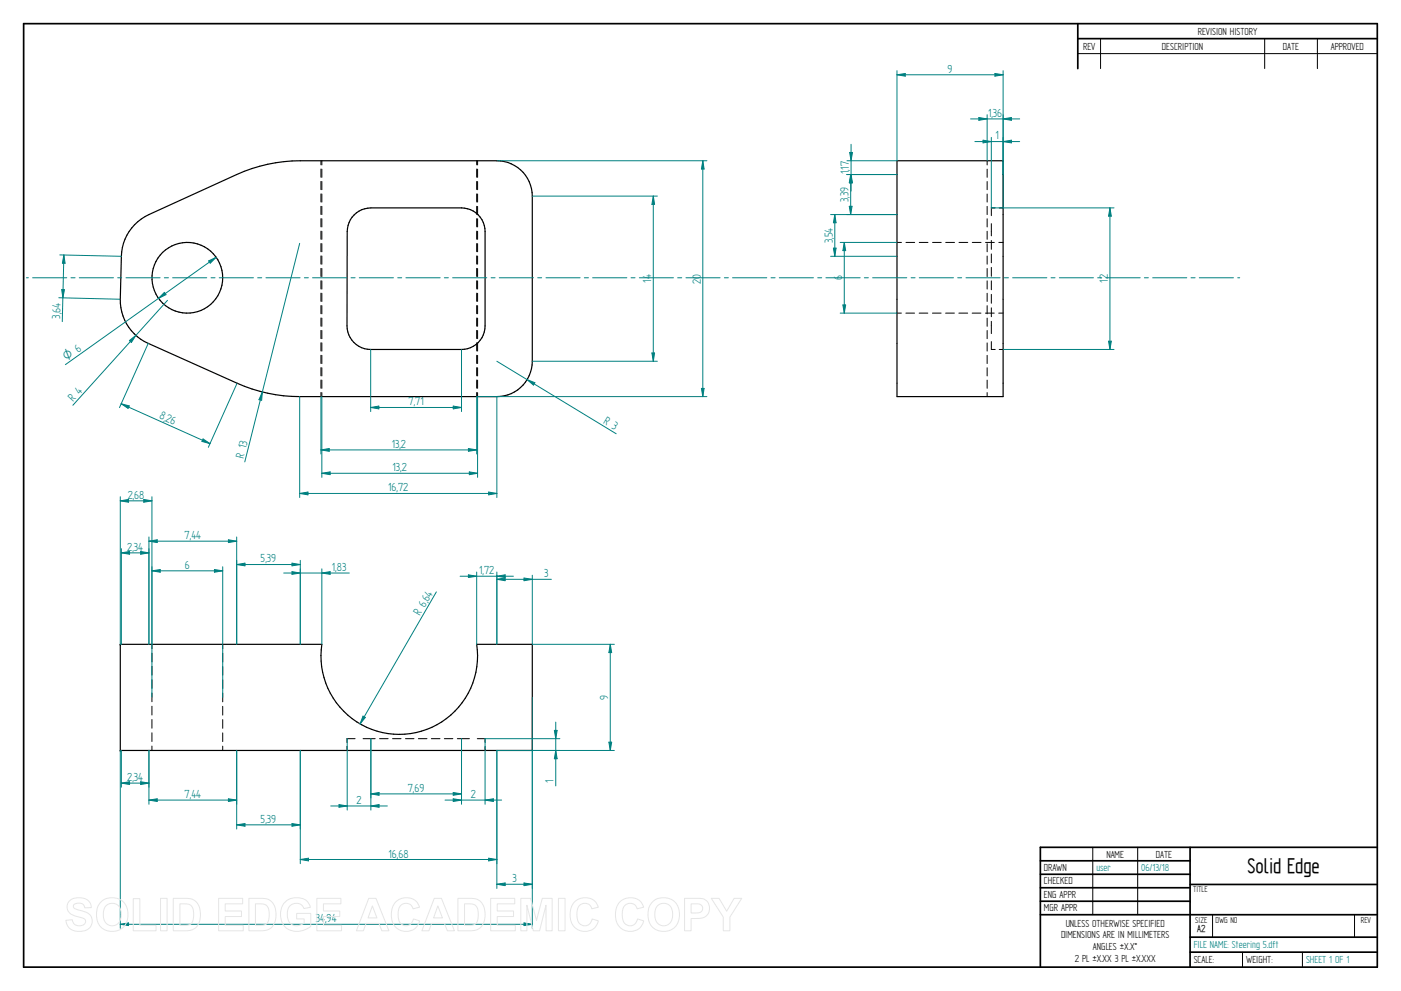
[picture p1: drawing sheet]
<svg xmlns="http://www.w3.org/2000/svg" width="594mm" height="420mm" viewBox="0 0 594 420" stroke-linecap="round" stroke-linejoin="round" font-family="sans-serif">
<g fill="none" stroke="#000" stroke-width=".72">
<path d="M10 10h574v400h-574zM457 10v19.1M457 16.4h127M504.6 359.2v50.8M584 359.2h-142.9v50.8M441.1 365h63.5M441.1 370.7h63.5M441.1 376.4h63.5M504.6 375h79.4M441.1 382.1h63.5M441.1 387.8h142.9M504.6 397.3h79.4"/>
<path d="M504.6 403.7h79.4"/>
</g>
<g fill="none" stroke="#000" stroke-width=".42">
<path d="M466.7 16.4v12.7M536.3 16.4v12.7M558.6 16.4v12.7M457 22.7h127M136.1 68.2v1.7M136.1 71.7v3.4M136.1 76.9v3.5M136.5 68.2v1.7M136.5 71.7v3.5M136.5 77v3.4M202.1 68.2v1.7M202.1 71.7v3.4"/>
<path d="M202.1 76.9v3.5M202.5 68.2v1.7M202.5 71.7v3.5M202.5 77v3.4M418.6 68.2v1.7M418.6 71.7v3.5M418.6 77v3.4M136.1 82.2v3.4M136.1 87.5v3.4M136.1 92.7v3.5M136.1 98v3.4M136.5 82.3v3.4"/>
<path d="M136.5 87.5v3.5M136.5 92.8v3.4M136.5 98v3.5M202.1 82.2v3.4M202.1 87.5v3.4M202.1 92.7v3.5M202.1 98v3.4M202.5 82.3v3.4M202.5 87.5v3.5M202.5 92.8v3.4M202.5 98v3.5M418.6 82.3v3.4"/>
<path d="M418.6 87.5v3.5M418.6 92.8v3.4M418.6 98v3.5M420.4 94.8v5.2M422 88.1h-1.6v3.3M423.7 88.1h1.7M136.1 103.3v3.4M136.1 108.5v3.5M136.1 113.8v3.4M136.1 119v3.5M136.5 103.3v3.5M136.5 108.5v3.5"/>
<path d="M136.5 113.8v3.5M136.5 119.1v3.5M202.1 103.3v3.4M202.1 108.5v3.5M202.1 113.8v3.4M202.1 119v3.5M202.5 103.3v3.5M202.5 108.5v3.5M202.5 113.8v3.5M202.5 119.1v3.5M380.4 102.8h1.9M384.2 102.8h3.7"/>
<path d="M389.8 102.8h3.7M395.4 102.8h3.7M401 102.8h3.7M406.6 102.8h3.8M412.3 102.8h3.7M417.9 102.8h3.7M418.6 103.3v3.5M418.6 108.5v3.5M418.6 113.8v3.5M418.6 119.1v3.5M420.4 101.9v3.8M420.4 107.7v3.7"/>
<path d="M420.4 113.4v3.7M420.4 119.1v3.8M423.5 102.8h1.9M136.1 124.3v3.5M136.1 129.5v3.5M136.1 134.8v3.5M136.5 124.3v3.5M136.5 129.6v3.5M136.5 134.9v3.4M202.1 124.3v3.5M202.1 129.5v3.5M202.1 134.8v3.5"/>
<path d="M202.5 124.3v3.5M202.5 129.6v3.5M202.5 134.9v3.4M380.4 132.8h1.8M384.1 132.8h3.7M389.8 132.8h3.6M395.4 132.8h3.7M401 132.8h3.7M406.6 132.8h3.7M412.2 132.8h3.8M417.9 132.8h3.7M418.6 124.3v3.5"/>
<path d="M418.6 129.6v3.5M418.6 134.9v3.4M420.4 124.8v3.8M420.4 130.5v3.8M420.4 136.2v5.2M423.5 132.8h1.9M136.1 140.1v3.5M136.1 145.3v3.5M136.1 150.6v3.5M136.1 155.9v3.4M136.5 140.1v3.5M136.5 145.4v3.4"/>
<path d="M136.5 150.7v3.4M136.5 155.9v3.5M202.1 140.1v3.5M202.1 145.3v3.5M202.1 150.6v3.5M202.1 155.9v3.4M202.5 140.1v3.5M202.5 145.4v3.4M202.5 150.7v3.4M202.5 155.9v3.5M418.6 140.1v3.5M418.6 145.4v3.4"/>
<path d="M418.6 150.7v3.4M418.6 155.9v3.5M420.4 144.8v3.4h1.6M423.7 148.2h1.7M136.1 161.1v3.5M136.1 166.4v1.7M136.5 161.2v3.4M136.5 166.5v1.6M202.1 161.1v3.5M202.1 166.4v1.7M202.5 161.2v3.4M202.5 166.5v1.6"/>
<path d="M418.6 161.2v3.4M418.6 166.5v1.6M64.4 273.2v1.8M64.4 276.9v3.7M94.4 273.2v1.8M94.4 276.9v3.8M64.4 282.5v3.8M64.4 288.2v3.7M64.4 293.8v3.7M64.4 299.4v3.7M94.4 282.6v3.7M94.4 288.2v3.7"/>
<path d="M94.4 293.8v3.8M94.4 299.5v3.7M64.4 305.1v3.6M64.4 310.7v3.7M64.4 316.3v1.9M94.4 305.1v3.7M94.4 310.7v3.7M94.4 316.4v1.8M147.1 316.5v1.7M150.6 313.2h-3.5v1.6M154 313.2h5.1M160.9 313.2h3.7"/>
<path d="M166.4 313.2h3.6M172 313.2h3.5M177.4 313.2h3.7M182.9 313.2h3.7M188.4 313.2h3.6M193.9 313.2h5.1M202.4 313.2h3.3v1.6M205.7 316.5v1.7M463.4 359.2v28.6M482.4 359.2v28.6M514.2 387.9v9.4M574.4 387.9v9.4"/>
<path d="M526.9 403.7v6.3M552.3 403.7v6.3"/>
</g>
<g fill="none" stroke="#000" stroke-width=".51">
<path d="M380.4 68.2h45v99.9h-45zM57.1 95.2a20.7 20.7 0 0 1 6.1-4.2l37.2-17a65.3 65.3 0 0 1 26.9-5.8h83.4a15.1 15.1 0 0 1 15 14.9v70.1a15 15 0 0 1-15 14.9h-83.6a65 65 0 0 1-26.6-5.6l-37.6-16.9a20 20 0 0 1-11.9-18.7l.5-18.2a19.7 19.7 0 0 1 5.6-13.5zM150.2 91.1a9.7 9.7 0 0 1 7.1-3h38.4a10 10 0 0 1 10 10.1v40a10 10 0 0 1-10 10h-38.5a10 10 0 0 1-10.1-10.1l.3-41.3a10 10 0 0 1 2.8-5.7zM51 273.2h85.5a33.2 33.2 0 0 0 32.8 38.2 33.2 33.2 0 0 0 32.8-38.2h23.6v45h-174.7z"/>
<circle cx="79.4" cy="117.8" r="15"/>
</g>
<g fill="#000">
<circle cx="51" cy="273.2" r=".25"/>
<circle cx="51" cy="318.2" r=".25"/>
</g>
<g fill="none" stroke="#008080" stroke-width=".42">
<path d="M225.7 83.1h53.1M11.2 117.8h.8M13.8 117.8h14.5M30.1 117.8h1.7M33.6 117.8h14.5M49.9 117.8h1.7M53.4 117.8h14.5M69.7 117.8h1.7M73.2 117.8h14.5M89.5 117.8h1.7M93 117.8h14.5M109.3 117.8h1.7"/>
<path d="M112.8 117.8h14.4M129.1 117.8h1.7M132.5 117.8h14.6M148.8 117.8h1.8M152.4 117.8h14.4M168.6 117.8h1.7M172.1 117.8h14.5M188.4 117.8h1.7M191.9 117.8h14.5M208.2 117.8h1.7M211.7 117.8h14.5M228 117.8h1.7"/>
<path d="M231.5 117.8h14.5M247.8 117.8h1.7M251.3 117.8h14.5M267.6 117.8h1.7M271.1 117.8h14.5M287.4 117.8h1.7M290.9 117.8h14.4M307.2 117.8h1.7M310.6 117.8h14.6M326.9 117.8h1.8M330.4 117.8h14.5M346.7 117.8h1.7"/>
<path d="M350.2 117.8h14.5M366.5 117.8h1.7M370 117.8h14.5M386.3 117.8h1.7M389.8 117.8h14.5M406.1 117.8h1.7M409.6 117.8h14.5M425.9 117.8h1.7M429.4 117.8h14.5M445.7 117.8h1.7M449.2 117.8h14.5M465.4 117.8h1.8"/>
<path d="M469 117.8h14.5M485.3 117.8h1.7M488.8 117.8h14.5M505 117.8h1.8M508.5 117.8h14.5M524.8 117.8h.9M225.7 153.2h53.1M276.4 149.6h1.2l-.6 3.6z"/>
</g>
<path d="M276.4 149.6h1.2l-.6 3.6z" fill="#008080"/>
<path d="M277 83.1l.6 3.6h-1.2z" fill="none" stroke="#008080" stroke-width=".42"/>
<path d="M277 83.1l.6 3.6h-1.2z" fill="#008080"/>
<path d="M277 83.1v70.1M210.7 153.2l50.6 30.7M223.5 161l3.3 1.3-.6 1z" fill="none" stroke="#008080" stroke-width=".42"/>
<path d="M223.5 161l3.3 1.3-.6 1z" fill="#008080"/>
<path d="M127.1 168.1v42.8M210.7 168.1v42.8M127.1 209.2l3.5-.6v1.2z" fill="none" stroke="#008080" stroke-width=".42"/>
<path d="M127.1 209.2l3.5-.6v1.2z" fill="#008080"/>
<path d="M207.2 208.6l3.5 .6-3.5 .6z" fill="none" stroke="#008080" stroke-width=".42"/>
<path d="M207.2 208.6l3.5 .6-3.5 .6z" fill="#008080"/>
<path d="M157.2 148.2v26.3M195.7 148.2v26.3M157.2 172.8l3.4-.6v1.2zM127.1 209.2h83.6" fill="none" stroke="#008080" stroke-width=".42"/>
<path d="M157.2 172.8l3.4-.6v1.2z" fill="#008080"/>
<path d="M192.2 172.2l3.5 .6-3.5 .6z" fill="none" stroke="#008080" stroke-width=".42"/>
<path d="M192.2 172.2l3.5 .6-3.5 .6z" fill="#008080"/>
<path d="M136.5 168.1v34.3M157.2 172.8h38.5M202.5 168.1v34.3M136.5 200.7l3.5-.6v1.2z" fill="none" stroke="#008080" stroke-width=".42"/>
<path d="M136.5 200.7l3.5-.6v1.2z" fill="#008080"/>
<path d="M199 200.1l3.5 .6-3.5 .6z" fill="none" stroke="#008080" stroke-width=".42"/>
<path d="M199 200.1l3.5 .6-3.5 .6z" fill="#008080"/>
<path d="M136.1 168.1v24.4M202.1 168.1v24.4M136.1 190.8l3.5-.6v1.1zM136.5 200.7h66" fill="none" stroke="#008080" stroke-width=".42"/>
<path d="M136.1 190.8l3.5-.6v1.1z" fill="#008080"/>
<path d="M198.6 190.2l3.5 .6-3.5 .5z" fill="none" stroke="#008080" stroke-width=".42"/>
<path d="M198.6 190.2l3.5 .6-3.5 .5z" fill="#008080"/>
<path d="M127.1 103.2l-23.3 92.6M111.2 166.2l-.3 3.5-1.1-.2zM136.1 190.8h66" fill="none" stroke="#008080" stroke-width=".42"/>
<path d="M111.2 166.2l-.3 3.5-1.1-.2z" fill="#008080"/>
<path d="M62.9 145.6l-12.2 27.2M51.4 171.2l3.4 .9-.5 1zM100.5 162.5l-12.2 27.2" fill="none" stroke="#008080" stroke-width=".42"/>
<path d="M51.4 171.2l3.4 .9-.5 1z" fill="#008080"/>
<path d="M86.1 186.1l3 2-3.5-.9z" fill="none" stroke="#008080" stroke-width=".42"/>
<path d="M86.1 186.1l3 2-3.5-.9z" fill="#008080"/>
<path d="M71 127.3l-40.1 44.5M54.9 144.4l2.7-2.2-1.9 3zM51.4 171.2l37.7 16.9" fill="none" stroke="#008080" stroke-width=".42"/>
<path d="M54.9 144.4l2.7-2.2-1.9 3z" fill="#008080"/>
<path d="M88.5 110.6l3.1-1.5-2.5 2.5zM91.6 109.1l-63.9 45.5" fill="none" stroke="#008080" stroke-width=".42"/>
<path d="M88.5 110.6l3.1-1.5-2.5 2.5z" fill="#008080"/>
<path d="M69.7 124l.7 .9-3.2 1.6z" fill="none" stroke="#008080" stroke-width=".42"/>
<path d="M69.7 124l.7 .9-3.2 1.6z" fill="#008080"/>
<path d="M25.4 108.1l26.1 .6M27.1 108.1l.5 3.5h-1.1zM24.9 126.2l26.1 .7" fill="none" stroke="#008080" stroke-width=".42"/>
<path d="M27.1 108.1l.5 3.5h-1.1z" fill="#008080"/>
<path d="M26.2 122.8h1.1l-.6 3.5z" fill="none" stroke="#008080" stroke-width=".42"/>
<path d="M26.2 122.8h1.1l-.6 3.5z" fill="#008080"/>
<path d="M210.7 68.2h89.1M298 68.2l.6 3.5h-1.2zM27.1 108.1l-.7 28.3M202.1 168.1h97.7" fill="none" stroke="#008080" stroke-width=".42"/>
<path d="M298 68.2l.6 3.5h-1.2z" fill="#008080"/>
<path d="M297.4 164.7h1.2l-.6 3.4z" fill="none" stroke="#008080" stroke-width=".42"/>
<path d="M297.4 164.7h1.2l-.6 3.4z" fill="#008080"/>
<path d="M298 68.2v99.9M225.7 273.2h34.8M258.8 273.2l.6 3.5h-1.2zM225.7 318.2h34.8" fill="none" stroke="#008080" stroke-width=".42"/>
<path d="M258.8 273.2l.6 3.5h-1.2z" fill="#008080"/>
<path d="M258.2 314.7h1.2l-.6 3.5z" fill="none" stroke="#008080" stroke-width=".42"/>
<path d="M258.2 314.7h1.2l-.6 3.5z" fill="#008080"/>
<path d="M258.8 273.2v45M205.7 313.2h31.7M210.7 318.2h26.7M235.1 309.7h1.2l-.6 3.5z" fill="none" stroke="#008080" stroke-width=".42"/>
<path d="M235.1 309.7h1.2l-.6 3.5z" fill="#008080"/>
<path d="M235.7 318.2l.6 3.5h-1.2z" fill="none" stroke="#008080" stroke-width=".42"/>
<path d="M235.7 318.2l.6 3.5h-1.2z" fill="#008080"/>
<path d="M157.3 313.2v25.1M195.7 313.2v25.1M235.7 306.2v27M192.2 336l3.5 .6-3.5 .6z" fill="none" stroke="#008080" stroke-width=".42"/>
<path d="M192.2 336l3.5 .6-3.5 .6z" fill="#008080"/>
<path d="M157.3 336.6l3.4-.6v1.2z" fill="none" stroke="#008080" stroke-width=".42"/>
<path d="M157.3 336.6l3.4-.6v1.2z" fill="#008080"/>
<path d="M195.7 313.2v27.8M205.7 313.2v27.8M157.3 336.6h38.4M205.7 339.2l3.5-.5v1.1z" fill="none" stroke="#008080" stroke-width=".42"/>
<path d="M205.7 339.2l3.5-.5v1.1z" fill="#008080"/>
<path d="M192.2 338.7l3.5 .5-3.5 .6z" fill="none" stroke="#008080" stroke-width=".42"/>
<path d="M192.2 338.7l3.5 .5-3.5 .6z" fill="#008080"/>
<path d="M147.2 313.2v30.3M157.3 313.2v30.3M188.7 339.2h24M157.3 341.7l3.4-.6v1.2z" fill="none" stroke="#008080" stroke-width=".42"/>
<path d="M157.3 341.7l3.4-.6v1.2z" fill="#008080"/>
<path d="M143.8 341.1l3.4 .6-3.4 .6z" fill="none" stroke="#008080" stroke-width=".42"/>
<path d="M143.8 341.1l3.4 .6-3.4 .6z" fill="#008080"/>
<path d="M225.7 295.7v97.9M51 318.2v75.4M140.2 341.7h24M51 391.9l3.5-.6v1.1z" fill="none" stroke="#008080" stroke-width=".42"/>
<path d="M51 391.9l3.5-.6v1.1z" fill="#008080"/>
<path d="M222.2 391.3l3.5 .6-3.5 .5z" fill="none" stroke="#008080" stroke-width=".42"/>
<path d="M222.2 391.3l3.5 .6-3.5 .5z" fill="#008080"/>
<path d="M127.3 318.2v48M210.7 318.2v48M207.2 363.9l3.5 .5-3.5 .6zM51 391.9h174.7" fill="none" stroke="#008080" stroke-width=".42"/>
<path d="M207.2 363.9l3.5 .5-3.5 .6z" fill="#008080"/>
<path d="M127.3 364.4l3.5-.5v1.1z" fill="none" stroke="#008080" stroke-width=".42"/>
<path d="M127.3 364.4l3.5-.5v1.1z" fill="#008080"/>
<path d="M210.7 318.2v58.5M225.7 318.2v58.5M127.3 364.4h83.4M222.2 374.4l3.5 .5-3.5 .6z" fill="none" stroke="#008080" stroke-width=".42"/>
<path d="M222.2 374.4l3.5 .5-3.5 .6z" fill="#008080"/>
<path d="M210.7 374.9l3.5-.5v1.1z" fill="none" stroke="#008080" stroke-width=".42"/>
<path d="M210.7 374.9l3.5-.5v1.1z" fill="#008080"/>
<path d="M100.4 318.2v33.3M127.3 318.2v33.3M123.8 349.2l3.5 .5-3.5 .6zM210.7 374.9h15" fill="none" stroke="#008080" stroke-width=".42"/>
<path d="M123.8 349.2l3.5 .5-3.5 .6z" fill="#008080"/>
<path d="M100.4 349.7l3.5-.5v1.1z" fill="none" stroke="#008080" stroke-width=".42"/>
<path d="M100.4 349.7l3.5-.5v1.1z" fill="#008080"/>
<path d="M63.2 318.2v22.8M100.4 318.2v22.8M96.9 338.7l3.5 .5-3.5 .6zM100.4 349.7h26.9" fill="none" stroke="#008080" stroke-width=".42"/>
<path d="M96.9 338.7l3.5 .5-3.5 .6z" fill="#008080"/>
<path d="M63.2 339.2l3.5-.5v1.1z" fill="none" stroke="#008080" stroke-width=".42"/>
<path d="M63.2 339.2l3.5-.5v1.1z" fill="#008080"/>
<path d="M51.5 318.2v15.6M63.2 318.2v15.6M59.6 331.4l3.6 .6-3.6 .6zM63.2 339.2h37.2" fill="none" stroke="#008080" stroke-width=".42"/>
<path d="M59.6 331.4l3.6 .6-3.6 .6z" fill="#008080"/>
<path d="M51.5 332l3.4-.6v1.2z" fill="none" stroke="#008080" stroke-width=".42"/>
<path d="M51.5 332l3.4-.6v1.2z" fill="#008080"/>
<path d="M185 251l-32.3 55.9M153.9 303.6l1 .6-2.2 2.7zM51.5 332h11.7" fill="none" stroke="#008080" stroke-width=".42"/>
<path d="M153.9 303.6l1 .6-2.2 2.7z" fill="#008080"/>
<path d="M210.7 243.9v29.3M222.2 245.1l3.5 .5-3.5 .6zM225.7 243.9v29.3" fill="none" stroke="#008080" stroke-width=".42"/>
<path d="M222.2 245.1l3.5 .5-3.5 .6z" fill="#008080"/>
<path d="M210.7 245.6l3.5-.5v1.1z" fill="none" stroke="#008080" stroke-width=".42"/>
<path d="M210.7 245.6l3.5-.5v1.1z" fill="#008080"/>
<path d="M202.1 242.5v30.7M210.7 245.6h23.1M210.7 242.5v30.7M210.7 244.3l3.5-.6v1.2z" fill="none" stroke="#008080" stroke-width=".42"/>
<path d="M210.7 244.3l3.5-.6v1.2z" fill="#008080"/>
<path d="M198.6 243.7l3.5 .6-3.5 .6z" fill="none" stroke="#008080" stroke-width=".42"/>
<path d="M198.6 243.7l3.5 .6-3.5 .6z" fill="#008080"/>
<path d="M127.3 241.2v32M136.5 241.2v32M136.5 243l3.5-.6v1.1zM195.1 244.3h22.6" fill="none" stroke="#008080" stroke-width=".42"/>
<path d="M136.5 243l3.5-.6v1.1z" fill="#008080"/>
<path d="M123.8 242.4l3.5 .6-3.5 .5z" fill="none" stroke="#008080" stroke-width=".42"/>
<path d="M123.8 242.4l3.5 .6-3.5 .5z" fill="#008080"/>
<path d="M100.4 237.6v35.6M123.8 238.8l3.5 .6-3.5 .5zM127.3 237.6v35.6M120.3 243h27.8" fill="none" stroke="#008080" stroke-width=".42"/>
<path d="M123.8 238.8l3.5 .6-3.5 .5z" fill="#008080"/>
<path d="M100.4 239.4l3.5-.6v1.1z" fill="none" stroke="#008080" stroke-width=".42"/>
<path d="M100.4 239.4l3.5-.6v1.1z" fill="#008080"/>
<path d="M63.2 227.7v45.5M96.9 228.9l3.5 .5-3.5 .6zM100.4 239.4h26.9M100.4 227.7v45.5" fill="none" stroke="#008080" stroke-width=".42"/>
<path d="M96.9 228.9l3.5 .5-3.5 .6z" fill="#008080"/>
<path d="M63.2 229.4l3.5-.5v1.1z" fill="none" stroke="#008080" stroke-width=".42"/>
<path d="M63.2 229.4l3.5-.5v1.1z" fill="#008080"/>
<path d="M51.5 232.6v40.6M59.6 233.8l3.6 .6-3.6 .6zM63.2 229.4h37.2M63.2 232.6v40.6" fill="none" stroke="#008080" stroke-width=".42"/>
<path d="M59.6 233.8l3.6 .6-3.6 .6z" fill="#008080"/>
<path d="M51.5 234.4l3.4-.6v1.2z" fill="none" stroke="#008080" stroke-width=".42"/>
<path d="M51.5 234.4l3.4-.6v1.2z" fill="#008080"/>
<path d="M51.5 234.4h11.7M64.4 240.3v32.9M64.4 242l3.5-.5v1.1zM94.4 240.3v55.4" fill="none" stroke="#008080" stroke-width=".42"/>
<path d="M64.4 242l3.5-.5v1.1z" fill="#008080"/>
<path d="M90.9 241.5l3.5 .5-3.5 .6z" fill="none" stroke="#008080" stroke-width=".42"/>
<path d="M90.9 241.5l3.5 .5-3.5 .6z" fill="#008080"/>
<path d="M51 210.6v62.6M51 212.3l3.5-.5v1.1zM64.4 210.6v85.1M64.4 242h30" fill="none" stroke="#008080" stroke-width=".42"/>
<path d="M51 212.3l3.5-.5v1.1z" fill="#008080"/>
<path d="M61 211.8l3.4 .5-3.4 .6z" fill="none" stroke="#008080" stroke-width=".42"/>
<path d="M61 211.8l3.4 .5-3.4 .6z" fill="#008080"/>
<path d="M380.4 30v38.2M380.4 31.7l3.5-.5v1.1zM425.4 30v38.2M51 212.3h13.4" fill="none" stroke="#008080" stroke-width=".42"/>
<path d="M380.4 31.7l3.5-.5v1.1z" fill="#008080"/>
<path d="M421.9 31.2l3.5 .5-3.5 .6z" fill="none" stroke="#008080" stroke-width=".42"/>
<path d="M421.9 31.2l3.5 .5-3.5 .6z" fill="#008080"/>
<path d="M380.4 31.7h45M356.3 102.8h24.1M358 102.8l.6 3.5h-1.2zM356.3 132.8h24.1" fill="none" stroke="#008080" stroke-width=".42"/>
<path d="M358 102.8l.6 3.5h-1.2z" fill="#008080"/>
<path d="M357.4 129.3h1.2l-.6 3.5z" fill="none" stroke="#008080" stroke-width=".42"/>
<path d="M357.4 129.3h1.2l-.6 3.5z" fill="#008080"/>
<path d="M352.2 91h28.2M354 91l.5 3.4h-1.1zM352.2 108.7h28.2M358 102.8v30" fill="none" stroke="#008080" stroke-width=".42"/>
<path d="M354 91l.5 3.4h-1.1z" fill="#008080"/>
<path d="M353.4 105.2h1.1l-.5 3.5z" fill="none" stroke="#008080" stroke-width=".42"/>
<path d="M353.4 105.2h1.1l-.5 3.5z" fill="#008080"/>
<path d="M359 74h21.4M360.7 74l.6 3.5h-1.2zM354 91v17.7M359 91h21.4" fill="none" stroke="#008080" stroke-width=".42"/>
<path d="M360.7 74l.6 3.5h-1.2z" fill="#008080"/>
<path d="M360.1 87.5h1.2l-.6 3.5z" fill="none" stroke="#008080" stroke-width=".42"/>
<path d="M360.1 87.5h1.2l-.6 3.5z" fill="#008080"/>
<path d="M359.1 68.2h21.3M359.1 74h21.3M360.3 64.6h1.2l-.6 3.6zM360.7 74v17" fill="none" stroke="#008080" stroke-width=".42"/>
<path d="M360.3 64.6h1.2l-.6 3.6z" fill="#008080"/>
<path d="M360.9 74l.6 3.5h-1.2z" fill="none" stroke="#008080" stroke-width=".42"/>
<path d="M360.9 74l.6 3.5h-1.2z" fill="#008080"/>
<path d="M415.1 49.8l3.5 .6-3.5 .6zM418.6 48.6v19.6M425.4 48.6v25.4M360.9 61.2v19.8" fill="none" stroke="#008080" stroke-width=".42"/>
<path d="M415.1 49.8l3.5 .6-3.5 .6z" fill="#008080"/>
<path d="M425.4 50.4l3.5-.6v1.2z" fill="none" stroke="#008080" stroke-width=".42"/>
<path d="M425.4 50.4l3.5-.6v1.2z" fill="#008080"/>
<path d="M411.6 50.4h20.8M416.8 59.4l3.6 .6-3.6 .6zM420.4 58.3v29.8M425.4 58.3v29.8" fill="none" stroke="#008080" stroke-width=".42"/>
<path d="M416.8 59.4l3.6 .6-3.6 .6z" fill="#008080"/>
<path d="M425.4 60l3.5-.6v1.2z" fill="none" stroke="#008080" stroke-width=".42"/>
<path d="M425.4 60l3.5-.6v1.2z" fill="#008080"/>
<path d="M413.4 60h19M420.4 88.1h52M425.4 148.2h47M470.1 144.7h1.1l-.5 3.5z" fill="none" stroke="#008080" stroke-width=".42"/>
<path d="M470.1 144.7h1.1l-.5 3.5z" fill="#008080"/>
<path d="M470.7 88.1l.5 3.6h-1.1z" fill="none" stroke="#008080" stroke-width=".42"/>
<path d="M470.7 88.1l.5 3.6h-1.1z" fill="#008080"/>
<path d="M470.7 88.1v60.1" fill="none" stroke="#008080" stroke-width=".42"/>
<g fill="none" stroke="#e6e6e6" stroke-width=".42">
<path d="M29.6 381.8a6.5 6.5 0 0 1 8.5 .8l.6 2.2-2.8 .1a2.7 2.7 0 0 0-2.1-2 2.7 2.7 0 0 0-2.7 1.1 1.87 1.87 0 0 0 2.2 1.8l1.4 .4a4.4 4.4 0 0 1 4 6.2 6.4 6.4 0 0 1-9.1 1.3l-1.2-1.8-.5-1.7 2.7-.3a2.94 2.94 0 0 0 2.6 2.6 2.94 2.94 0 0 0 3.1-1.9 2.67 2.67 0 0 0-2.9-1.8 4.9 4.9 0 0 1-5-4.3l.4-1.6zM42.8 382.4a6.9 6.9 0 0 1 8.3-.8 6.9 6.9 0 0 1 3 7.7 6.7 6.7 0 0 1-8 5.5 6.7 6.7 0 0 1-5.1-8.3 6.1 6.1 0 0 1 1.8-4.1zM44.8 384.2a3.9 3.9 0 0 1 4.6-.8 3.9 3.9 0 0 1 2 4.3 3.8 3.8 0 0 1-1.9 4.3 3.8 3.8 0 0 1-4.6-.7 6.6 6.6 0 0 1-.1-7.1zM56.5 381h2.8v11.3h6.9v2.3h-9.7zM68.1 380.9h2.8v13.7h-2.8zM73.5 380.9h5a5.9 5.9 0 0 1 6.5 7 5.9 5.9 0 0 1-6.3 6.7h-5.2zM76.3 383.2h1.8a3.4 3.4 0 0 1 4 3.9v1.2a3.2 3.2 0 0 1-3.8 4h-2zM92.7 380.9h10.2v2.3h-7.4v3h6.9v2.4h-6.9v3.7h7.7v2.3h-10.5zM105.5 380.9h5.1a5.9 5.9 0 0 1 6.4 7 5.9 5.9 0 0 1-6.3 6.7h-5.2zM108.3 383.2h1.9a3.4 3.4 0 0 1 4 3.9v1.2a3.2 3.2 0 0 1-3.8 4h-2.1zM120.9 382.4a7.3 7.3 0 0 1 9.7 .1l1 2.2-2.7 .5a3.7 3.7 0 0 0-4.6-2 3.7 3.7 0 0 0-2.5 4.4 4.2 4.2 0 0 0 2.2 4.5 4.2 4.2 0 0 0 5-.8v-1.7h-3.2v-2.3h6v5.4a8.1 8.1 0 0 1-11.8-.8 8.3 8.3 0 0 1 .9-9.5zM134.4 380.9h10.2v2.3h-7.4v3h6.9v2.4h-6.9v3.7h7.6v2.3h-10.4z"/>
<path d="M156.4 380.9h3l5.5 13.7h-3l-1.2-3.1h-5.5l-1.1 3.1h-3zM157.9 384.1l1.9 5.1h-3.7zM167.7 382.5a6 6 0 0 1 10.2 2.1l-2.8 .7a3.2 3.2 0 0 0-3.9-2.2 3.2 3.2 0 0 0-2.4 3.8 4.6 4.6 0 0 0 2.5 5.5 3.2 3.2 0 0 0 4-2.8l2.6 .8a6.1 6.1 0 0 1-7.2 4.3 6.1 6.1 0 0 1-4.8-6.8 7.7 7.7 0 0 1 1.8-5.4zM184.1 380.9h3.1l5.5 13.7h-3l-1.2-3.1h-5.5l-1.1 3.1h-3zM185.7 384.1l1.9 5.1h-3.8zM194.2 380.9h5a5.9 5.9 0 0 1 6.5 7 5.9 5.9 0 0 1-6.3 6.7h-5.2zM197 383.2h1.8a3.4 3.4 0 0 1 4 3.9v1.2a3.2 3.2 0 0 1-3.8 4h-2zM208.1 380.9h10.2v2.3h-7.4v3h6.9v2.4h-6.9v3.7h7.6v2.3h-10.4zM220.8 380.9h4.2l2.5 9.3 2.4-9.3h4.2v13.7h-2.5l-.1-10.8-2.7 10.8h-2.7l-2.7-10.8v10.8h-2.6zM236.8 380.9h2.8v13.7h-2.8zM243.5 382.5a6 6 0 0 1 10.2 2.1l-2.8 .7a3.2 3.2 0 0 0-3.8-2.2 3.2 3.2 0 0 0-2.4 3.8 4.6 4.6 0 0 0 2.4 5.5 3.2 3.2 0 0 0 4-2.8l2.6 .8a6.1 6.1 0 0 1-7.2 4.3 6.1 6.1 0 0 1-4.7-6.8 7.7 7.7 0 0 1 1.7-5.4zM262.7 382.5a6 6 0 0 1 10.2 2.1l-2.7 .7a3.2 3.2 0 0 0-3.9-2.2 3.2 3.2 0 0 0-2.4 3.8 4.6 4.6 0 0 0 2.4 5.5 3.2 3.2 0 0 0 4-2.8l2.7 .8a6.1 6.1 0 0 1-7.2 4.3 6.1 6.1 0 0 1-4.8-6.8 7.7 7.7 0 0 1 1.7-5.4z"/>
<path d="M276.7 382.4a6.9 6.9 0 0 1 8.3-.8 6.9 6.9 0 0 1 3 7.7 6.7 6.7 0 0 1-8.1 5.5 6.7 6.7 0 0 1-5.1-8.3 6.1 6.1 0 0 1 1.9-4.1zM278.7 384.2a3.9 3.9 0 0 1 4.6-.8 3.9 3.9 0 0 1 1.9 4.3 3.8 3.8 0 0 1-1.8 4.3 3.8 3.8 0 0 1-4.7-.7 6.6 6.6 0 0 1 0-7.1zM290.3 380.9h5.2a4.4 4.4 0 0 1 5.4 4.3 4.4 4.4 0 0 1-5.4 4.2h-2.4v5.2h-2.8zM293.1 383.2h1.8a2.1 2.1 0 0 1 2.6 .6 2.1 2.1 0 0 1 0 2.6 3.4 3.4 0 0 1-2.9 .7h-1.5zM301.6 380.9h3.3l3.2 5.4 3.2-5.4h3.2l-5 7.9v5.8h-2.8v-5.8z"/>
</g>
<text font-size="10.1" x="529" y="370.2">Solid Edge</text>
<g font-size="5.6" fill="#008080">
<text x="401.8" y="30.9">9</text>
<text x="419" y="49.5">1,36</text>
<text x="422.1" y="59.1">1</text>
<text x="360" y="74" transform="rotate(-90 360 74)">1,17</text>
<text x="359.8" y="85.7" transform="rotate(-90 359.8 85.7)">3,39</text>
<text x="353.1" y="103.1" transform="rotate(-90 353.1 103.1)">3,54</text>
<text x="276.1" y="119.9" transform="rotate(-90 276.1 119.9)">14</text>
<text x="357.2" y="118.8" transform="rotate(-90 357.2 118.8)">6</text>
<text x="469.8" y="119.9" transform="rotate(-90 469.8 119.9)">12</text>
<text x="297.1" y="120.3" transform="rotate(-90 297.1 120.3)">20</text>
<text x="25.6" y="135.1" transform="rotate(-89 25.6 135.1)">3,</text>
<text x="25.6" y="132.7" transform="rotate(-89 25.6 132.7)">64</text>
<text x="31.1" y="170.3" transform="rotate(-48 31.1 170.3)">R 4</text>
<text x="173.2" y="171.9">7,71</text>
<text x="67.3" y="177.4" transform="rotate(24 67.3 177.4)">8,</text>
<text x="69.9" y="178.6" transform="rotate(24 69.9 178.6)">26</text>
<text x="255.6" y="179.4" transform="rotate(31 255.6 179.4)">R 3</text>
<text x="166.1" y="189.9">13,2</text>
<text x="103.2" y="194.4" transform="rotate(-76 103.2 194.4)">R 13</text>
<text x="166.4" y="199.8">13,2</text>
<text x="164.6" y="208.3">16,72</text>
<text x="54.1" y="211.5">2,68</text>
<text x="54" y="233.5">2,34</text>
<text x="78.3" y="228.6">7,44</text>
<text x="110.5" y="238.5">5,39</text>
<text x="78.4" y="241.2">6</text>
<text x="140.8" y="242.1">1,83</text>
<text x="203.2" y="243.4">1,72</text>
<text x="230.8" y="244.8">3</text>
<text x="181.6" y="255.2" transform="rotate(-60 181.6 255.2)">64</text>
<text x="178.1" y="261.2" transform="rotate(-60 178.1 261.2)">R 6,</text>
<text x="257.9" y="296.8" transform="rotate(-90 257.9 296.8)">9</text>
<text x="54" y="331.1">2,34</text>
<text x="172.9" y="335.7">7,69</text>
<text x="234.8" y="332" transform="rotate(-90 234.8 332)">1</text>
<text x="78.3" y="338.4">7,44</text>
<text x="151.2" y="340.8">2</text>
<text x="199.6" y="338.4">2</text>
<text x="110.5" y="348.9">5,39</text>
<text x="164.7" y="363.6">16,68</text>
<text x="217.3" y="374.1">3</text>
<text x="134" y="391">34,94</text>
</g>
<text font-size="5.4" fill="#008080" x="28.2" y="153.2" transform="rotate(-35 28.2 153.2)">O 6</text>
<g font-size="4.9">
<text x="507.9" y="14.7">REVISION HISTORY</text>
<text x="459.3" y="21">REV</text>
<text x="492.7" y="21">DESCRIPTION</text>
<text x="544" y="21">DATE</text>
<text x="564.3" y="21">APPROVED</text>
<text x="469.1" y="363.6">NAME</text>
<text x="490.1" y="363.6">DATE</text>
<text x="442.7" y="369.3">DRAWN</text>
<text x="442.7" y="375">CHECKED</text>
<text x="442.7" y="380.7">ENG APPR</text>
<text x="442.7" y="386.4">MGR APPR</text>
<text x="451.9" y="392.9">UNLESS OTHERWISE SPECIFIED</text>
<text x="449.9" y="397.9">DIMENSIONS ARE IN MILLIMETERS</text>
<text x="455.7" y="407.8">2 PL ±X.XX 3 PL ±X.XXX</text>
<text x="463.5" y="402.9">ANGLES ±X.X°</text>
<text x="506.2" y="408.3">SCALE:</text>
<text x="528.4" y="408.3">WEIGHT:</text>
</g>
<g font-size="4.9" fill="#008080">
<text x="464.9" y="369.3">user</text>
<text x="483.9" y="369.3">06/13/18</text>
<text x="506.2" y="402">FILE NAME: Steering 5.dft</text>
<text x="553.8" y="408.4">SHEET 1 OF 1</text>
</g>
<text font-size="4.8" x="507.7" y="395.3">A2</text>
<g font-size="4.1">
<text x="505.9" y="378.3">TITLE</text>
<text x="506.9" y="391.1">SIZE</text>
<text x="515.4" y="391.1">DWG NO</text>
<text x="577" y="391.1">REV</text>
</g>
</svg>
